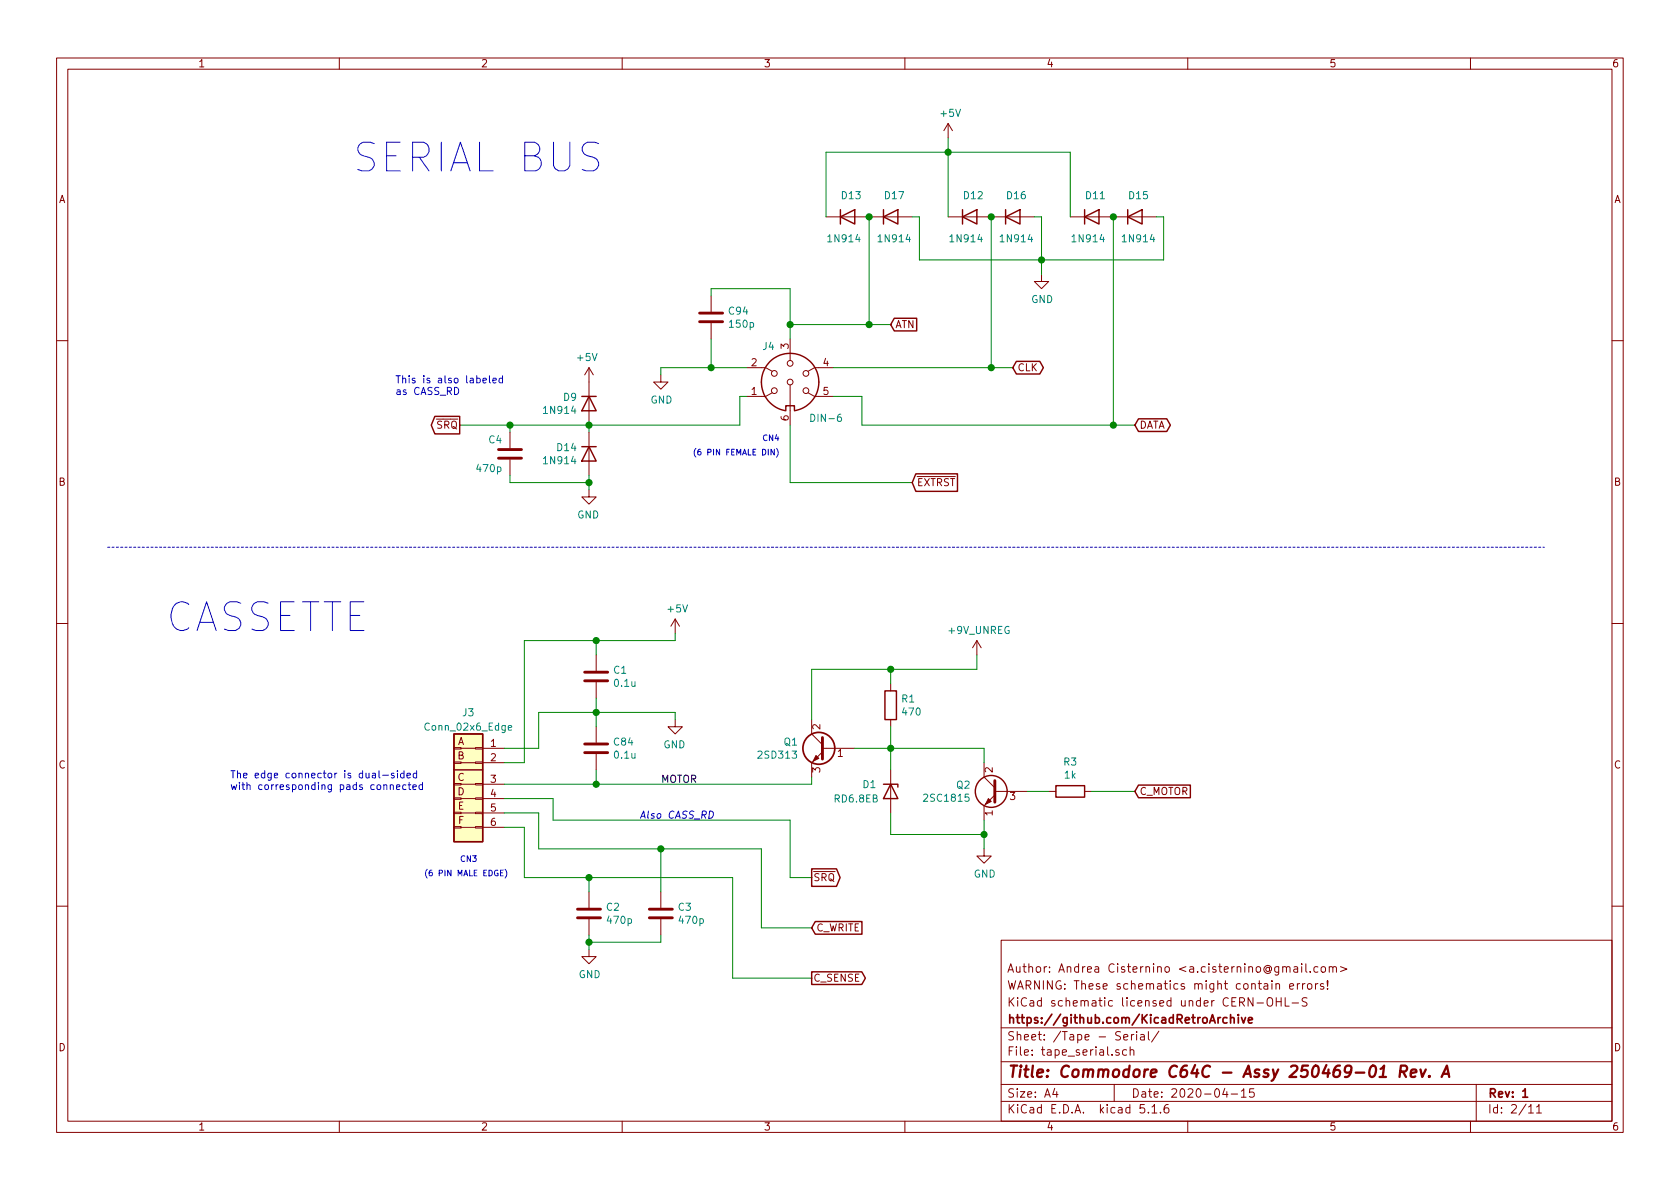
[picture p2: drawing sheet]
<svg xmlns="http://www.w3.org/2000/svg" width="297mm" height="210mm" viewBox="0 0 297 210" stroke-linecap="round" stroke-linejoin="round" font-family="sans-serif">
<g fill="none" stroke="#840000" stroke-width=".18">
<path d="M10 10.3h277v189.9h-277zM12 12.2h273v186.1h-273zM60 10.3v1.9M110 10.3v1.9M160 10.3v1.9M210 10.3v1.9M260 10.3v1.9M146 38.3h15.3M167.6 38.3h15.3M167.6 21.8l-.7 1.3M167.6 21.8v2.6M167.6 21.8l.8 1.3"/>
<path d="M189.2 38.3h15.3M125.7 52.3v2.8M125.7 57.1v2.8M139.7 59.9v3.8M184.1 48.5v1.3h1.3l-1.3 1.2-1.2-1.2h1.2M10 60.2h2M90.2 76.4v2.8M104.1 65l.8 1.3M104.1 65v10.2M104.1 76.4v7.7M104.1 65l-.7 1.3M116.8 66.3v1.3h1.3l-1.3 1.2-1.2-1.2h1.2"/>
<path d="M132.1 65h3.3l1.1 .7M136.5 69.5l-1.1 .6h-3.3M139.7 68.1v7.1M142.9 69.5l1.1 .6h3.3M147.3 65h-3.3l-1.1 .7M285 60.2h2M90.2 81.3v2.8M104.1 86.6v1.3h-1.2l1.2 1.2 1.3-1.2h-1.3M10 110.3h2M105.4 115.8v2.8M119.4 109.5l-.8 1.2M119.4 109.5v2.5"/>
<path d="M119.4 109.5l.7 1.2M172.7 113.3l-.7 1.2M172.7 113.3v2.5M172.7 113.3l.8 1.2M285 110.3h2M80.3 138.6h1.2v.2h-1.2zM80.3 134.7h1.2v.3h-1.2zM80.3 132.2h1.2v.3h-1.2zM81.5 138.7h2.6M81.5 134.9h2.6M81.5 132.3h2.6M84.1 138.6h1.2v.2h-1.2z"/>
<path d="M84.1 134.7h1.2v.3h-1.2zM84.1 132.2h1.2v.3h-1.2zM85.3 138.7h3.9M85.3 134.9h3.9M85.3 132.3h3.9M105.4 120.6v2.8M105.4 128.5v2.8M105.4 133.3v2.8M119.4 127.2v1.3h-1.3l1.3 1.3 1.2-1.3h-1.2M143.5 127.2v2.6l1.9 1.9M145.4 132.3h5.7M145.4 133l-1.9 1.9v2.5"/>
<path d="M157.5 120.9v1.3M157.5 127.2v1.3M157.5 136.1v7.7M174 134.9v2.5l1.9 1.9M176 139.9h5.6M185.4 139.9h1.3M191.8 139.9h1.2M80.3 146.2h1.2v.2h-1.2zM80.3 143.6h1.2v.3h-1.2zM80.3 141.1h1.2v.2h-1.2zM81.5 146.3h2.6M81.5 143.8h2.6"/>
<path d="M81.5 141.2h2.6M84.1 146.2h1.2v.2h-1.2zM84.1 143.6h1.2v.3h-1.2zM84.1 141.1h1.2v.2h-1.2zM85.3 146.3h3.9M85.3 143.8h3.9M85.3 141.2h3.9M104.1 157.7v2.8M116.8 157.7v2.8M174 150.1v1.3h1.3l-1.3 1.2-1.3-1.2h1.3M175.9 140.6l-1.9 1.9v2.5M10 160.2h2"/>
<path d="M104.1 167.9v1.3h1.3l-1.3 1.2-1.2-1.2h1.2M104.1 162.6v2.7M116.8 162.6v2.7M177 166.3h108v32h-108zM222.2 177.4h1.2M224.2 176.5a.5 .5 0 0 1 .6 0 .5 .5 0 0 1 .2 .4v.5a.5 .5 0 0 1-.5 .5 .5 .5 0 0 1-.5-.5v-.5zM225.6 174.1l.2-.2 .4 .1v.9M225.7 176.4v1.5M225.7 177.1h.8M226.5 176.4v1.5M227.2 176.4v1.5h.7M227.5 171.1l.2-.2 .3 .1 .1 .9"/>
<path d="M228 174.4l.7-.1v-.3l-.5-.1-.2 .2 .1 .7h.6M228.4 177.4h1.2M228.8 171h.6v.9M229.4 173.9v1M229.4 171.3l-.4 .1-.3 .2 .3 .3h.4M229.8 173.9l-.4 .2v.1M230.1 170.4v.2M230.1 170.9v1M230.3 173.9v1M230.7 173.9l-.4 .3M230.9 170.4v1.3l.2 .2M231.1 176.5l-.6-.1-.3 .3 .1 .3 .7 .4v.4a.62 .62 0 0 1-.8 0"/>
<path d="M231.2 174.1l.2-.2 .5 .2v.7l-.3 .1-.4-.1zM231.6 171.8v.1M232.6 173.9v1M233 173.9l-.4 .3M233 171l-.4-.1-.3 .3 .1 .7h.6M233.7 171.1l.2-.2 .4 .2 .1 .5-.2 .3h-.3l-.2-.1zM234 174l-.3-.1-.2 .2v.3l.5 .1v.3h-.5M234.7 174.8v.1M234.7 173.4v1M235 171.1l.1-.1a.37 .37 0 0 1 .6 .1v.8M235 170.9v1M235.7 171.1l.2-.2 .3 .1 .1 .9"/>
<path d="M237 170.9l1.2 .5-1.2 .4M285 160.2h2M60 198.3v1.9M110 198.3v1.9M160 198.3v1.9M177 194.8h108M177 191.8h108M177 187.8h108M177 181.8h108M186.5 192.5l-.4 1h1M186.8 193v1M197 191.8v3"/>
<path d="M197.8 185.7a.37 .37 0 0 0-.5 .1v.2l.5 .2 .1 .1-.2 .3-.4-.1M198.7 183.4l.7-.1-.1-.3-.4-.1-.2 .2 .1 .7h.5M199.2 185.7l-.4-.1-.3 .3 .1 .6 .2 .1 .4-.1M199.8 185.7h.1a.37 .37 0 0 1 .6 .1v.8M199.8 185.1v1.5M200.1 182.9v1M200.5 182.9l-.3 .1-.1 .2M201 182.4v.2M201 182.9v1M201.7 183h.6v.9M202.3 195.3h-.7l-.1 .7 .3-.1 .5 .1 .1 .2-.1 .5-.2 .1-.6-.1M202.3 183.3l-.5 .1-.2 .2 .1 .2 .1 .1 .5-.1"/>
<path d="M203 196.7v.1M203 182.4v1.3l.3 .2M203.7 195.8l.4-.5v1.5M203.7 196.8h.8M204.9 182.3l-1.3 2M205.2 196.7v.1M206.6 195.3a.62 .62 0 0 0-.8 .7l.1 .7 .2 .1 .5-.1 .1-.5-.1-.2-.5-.1-.3 .3M210 198.3v1.9M216.6 192.5l-.4 1h.9M216.9 193v1M217.7 193.5h1.1M219.5 193l.4-.5v1.5"/>
<path d="M219.5 194h.8M221.7 192.5h-.7l-.1 .7 .2-.1 .5 .1 .2 .2-.1 .5-.2 .1-.6-.1M260 198.3v1.9M261 191.8v6.5M270.3 195.8l.4-.5v1.5M270.3 196.8h.8M271.7 195.8l.4-.5v1.5M271.7 196.8h.8"/>
<circle cx="136.9" cy="69.1" r=".51"/>
<circle cx="136.9" cy="66" r=".51"/>
<circle cx="139.7" cy="64.3" r=".51"/>
<circle cx="139.7" cy="67.6" r=".51"/>
<circle cx="142.5" cy="69.1" r=".51"/>
<circle cx="142.5" cy="66" r=".51"/>
</g>
<g fill="none" stroke="#840000" stroke-width=".3">
<path d="M217.6 179.4v1.5M218.9 179.4v.2M218.9 179.9v1M219.5 179.9l.4 1 .3-1M216.9 180l-.4-.1-.3 .3 .2 .6h.5M217.6 180.1l.2-.2 .4 .1v.9M220.7 180.4l.7-.1v-.3l-.5-.1-.2 .2 .1 .7h.6M269.2 193l.5-.5v1.5M269.2 194h.9"/>
<circle cx="144.8" cy="132.3" r="2.82"/>
</g>
<path d="M243.9 190.4h1.2M244.1 189l.6-.6-.2 2M247.6 189.5h.7a.56 .56 0 0 0 .5-.5 .56 .56 0 0 0-.3-.6h-.8l-.3 2M248.1 189.5l.5 .9M249.5 189.8l.9-.2v-.4l-.6-.1-.3 .3v.9l.2 .1 .5-.1M251.2 189.1l.3 1.3 .6-1.3M252.7 190.3v.1l-.1-.1h.1v.1M254.9 190.4l.9-2 .4 2M255.2 189.9h.9" fill="none" stroke="#840000" stroke-width=".41"/>
<g fill="none" stroke="#840000" stroke-width=".25">
<path d="M148.6 38.3l2.5-1.2v2.5zM148.6 37.1v2.5M156.2 38.3l2.5-1.2v2.5zM156.2 37.1v2.5M170.2 38.3l2.5-1.2v2.5zM170.2 37.1v2.5M177.8 38.3l2.5-1.2v2.5zM177.8 37.1v2.5M191.8 38.3l2.5-1.2v2.5zM191.8 37.1v2.5M199.4 38.3l2.5-1.2v2.5zM199.4 37.1v2.5"/>
<path d="M158.1 56.3h4v2.2h-4l-.6-1.1zM76.9 73.6h4.4v3.1h-4.4l-.6-1.5zM102.9 79h2.5M102.9 70.1h2.5M104.1 79l1.3 2.5h-2.5zM104.1 70.1l1.3 2.5h-2.5zM138.9 72.6a5.1 5.1 0 0 1-3.5-7.8 5.1 5.1 0 0 1 8.6 0 5.1 5.1 0 0 1-3.5 7.8M138.9 72.5v-.8h1.6v.8M179.7 63.9h4.1l.7 1.1-.7 1.1h-4.1l-.6-1.1zM201.3 74.1h5l.6 1.1-.6 1.1h-5l-.6-1.1zM161.9 83.8h7.4v3.1h-7.4l-.6-1.6zM80.3 129.8h5v19h-5z"/>
<path d="M80.3 136.1h5M156.2 138.7h2.5v.5M156.5 122.2h2v5h-2zM157.5 138.7l1.2 2.5h-2.5zM186.7 138.9h5.1v2.1h-5.1zM201.3 138.8h9.2v2.3h-9.2l-.6-1.2zM143.5 153.6h4.4l.6 1.6-.6 1.5h-4.4zM143.5 171.9h8.9l.6 1.1-.6 1.1h-8.9zM144.1 163h8.3v2.2h-8.3l-.6-1.1z"/>
<circle cx="175.3" cy="139.9" r="2.82"/>
</g>
<g fill="none" stroke="#840000" stroke-width=".51">
<path d="M123.7 56.9h4.1M123.7 55.4h4.1M88.1 79.5h4.1M88.1 81h4.1M103.4 118.9h4M103.4 120.4h4M103.4 133.1h4M103.4 131.6h4M175.9 138v3.9M102.1 162.3h4.1M102.1 160.8h4.1M114.8 162.3h4.1"/>
<path d="M114.8 160.8h4.1"/>
</g>
<g fill="#840000" stroke="#840000" stroke-width=".18">
<path d="M174.8 141.2l.5 .5-1.1 .5z"/>
<path d="M144.3 133.6l.5 .5-1 .5z"/>
</g>
<path d="M80.3 129.8h5v19h-5z" fill="#ffffc2" stroke="#ffffc2" stroke-width=".18"/>
<path d="M89.9 128.7l.6-.1-.1-.3h-.4l-.1 .2v.6h.5" fill="none" stroke="#008484" stroke-width=".18"/>
<path d="M145.4 130.4v3.8z" fill="#840000" stroke="#840000" stroke-width=".51"/>
<path d="M19 96.8h254" fill="none" stroke="#0000c2" stroke-width=".18" stroke-dasharray=".4 .4"/>
<g fill="none" stroke="#008400" stroke-width=".18">
<path d="M146 38.3v-11.4h43.2v11.4M153.7 38.3v19.1M161.3 38.3h1.3v7.7h43.1v-7.7h-1.2M167.6 24.4v13.9M175.3 38.3v26.7M182.9 38.3h1.2v10.2M196.8 38.3v36.9M125.7 52.3v-1.3h14v8.9M125.7 59.9v5.1M139.7 57.4h17.8M90.2 75.2v1.2M104.1 75.2v1.2"/>
<path d="M132.1 65h-15.3v1.3M132.1 70.1h-1.3v5.1h-49.5M139.7 75.2v10.1h21.6M147.3 70.1h5.1v5.1h48.3M147.3 65h31.8M90.2 84.1v1.2h13.9M104.1 84.1v2.5M105.4 113.3v2.5M119.4 112v1.3h-26.7v21.6h-3.5M157.5 118.4v2.5M172.7 115.8v2.6h-29.2v8.8M105.4 123.4v5.1"/>
<path d="M105.4 136.1v2.6M119.4 127.2v-1.2h-24.2v6.3h-6M143.5 137.4v1.3h-54.3M151.1 132.3h22.9v2.6M157.5 128.5v7.6M181.6 139.9h3.8M193 139.9h7.7M89.2 143.8h6v6.3h39.4v14h8.9M89.2 146.3h3.5v8.9h36.8v17.8h14M89.2 141.2h8.6v3.8h41.9v10.2h3.8M104.1 155.2v2.5M116.8 150.1v7.6"/>
<path d="M157.5 143.8v3.8h16.5M174 145v5.1M104.1 165.3v2.6M116.8 165.3v1.3h-12.7"/>
</g>
<g fill="none" stroke="#0000c2" stroke-width=".18">
<path d="M80.4 68.5a.64 .64 0 0 1 .7 .6 .64 .64 0 0 1-.7 .7zM85.4 67.3l.6-.1-.1-.3h-.3l-.2 .2v.6h.5M86.5 66.4v1.1l.2 .2M87.1 67.3l.7-.1-.1-.3h-.4l-.2 .2 .1 .6h.5M88.8 66.9h-.3l-.3 .2 .2 .6h.4M88.8 66.4v1.3M123 79.3a1.13 1.13 0 0 0 0 1.5M123.9 79.4h-.3l-.2 .3v.6l.2 .2 .3-.1v-.5l-.3-.1-.2 .2M67.7 137.1h1M69 138.9l.2-.1h.3v.8M69 138.8v.8M69.7 136.8l-.3-.1-.2 .2v.2l.5 .1v.3h-.5"/>
<path d="M70.1 139.2l.6-.1-.1-.3h-.3l-.2 .2 .1 .6h.4M70.3 136.3v.1M70.3 136.7v.9M71.4 136.8l-.3-.1-.3 .3 .1 .5h.5M71.4 136.3v1.3M71.8 138.8h-.4l-.2 .2 .1 .6h.5M72 137.1l.6-.1-.1-.2-.3-.1-.2 .2v.6h.5M72.2 138.8h.4M72.3 138.3v1.1l.3 .2M73 139.2l.6-.1-.1-.3h-.3l-.2 .2 .1 .6h.4M73.7 136.8l-.4-.1-.2 .3 .1 .5h.5M73.7 136.3v1.3"/>
<path d="M74.7 138.8h-.4l-.2 .2 .1 .6h.5M74.7 138.3v1.3M88.5 154.4h.3M89 153.9h-.5v1h.5M89.3 153.7a1.13 1.13 0 0 1 0 1.6M125.5 143.4a.65 .65 0 0 1 .6 .8 .65 .65 0 0 1-.8 .5z"/>
</g>
<g fill="#008400" stroke="#008400" stroke-width=".25">
<circle cx="157.5" cy="118.4" r=".51"/>
<circle cx="196.9" cy="75.2" r=".51"/>
<circle cx="139.7" cy="57.4" r=".51"/>
<circle cx="125.7" cy="65" r=".51"/>
<circle cx="196.9" cy="38.3" r=".51"/>
<circle cx="105.4" cy="138.7" r=".51"/>
<circle cx="104.1" cy="75.2" r=".51"/>
<circle cx="157.5" cy="132.3" r=".51"/>
<circle cx="105.4" cy="113.3" r=".51"/>
<circle cx="153.7" cy="38.3" r=".51"/>
<circle cx="175.3" cy="38.3" r=".51"/>
<circle cx="105.4" cy="126" r=".51"/>
<circle cx="174" cy="147.6" r=".51"/>
<circle cx="104.1" cy="85.3" r=".51"/>
<circle cx="167.6" cy="26.9" r=".51"/>
<circle cx="184.2" cy="46" r=".51"/>
<circle cx="104.1" cy="166.6" r=".51"/>
<circle cx="90.2" cy="75.2" r=".51"/>
<circle cx="153.7" cy="57.4" r=".51"/>
<circle cx="116.8" cy="150.1" r=".51"/>
<circle cx="175.3" cy="65" r=".51"/>
<circle cx="104.1" cy="155.2" r=".51"/>
</g>
<g font-size="7.1" fill="#0000c2">
<text x="62.2" y="30.5">SERIAL BUS</text>
<text x="29.2" y="111.8">CASSETTE</text>
</g>
<text font-size="2.8" fill="#840000" x="178" y="190.5">Title: Commodore C64C - Assy 250469-01 Rev. A</text>
<g font-size="2.1" fill="#840000">
<text x="178" y="172">Author: Andrea Cisternino &lt;a.cisternino@gmail.com&gt;</text>
<text x="178" y="178">KiCad schematic licensed under CERN-OHL-S</text>
<text x="178" y="175">WARNING: These schematics might contain errors!</text>
<text x="178" y="184">Sheet: /Tape - Serial/</text>
<text x="178" y="181">https://github.com/KicadRetroArchive</text>
<text x="178" y="186.7">File: tape_serial.sch</text>
<text x="178" y="196.9">KiCad E.D.A. kicad 5.1.6</text>
<text x="178" y="194.1">Size: A4</text>
<text x="200" y="194.1">Date: 2020-04-15</text>
<text x="263" y="194.1">Rev: 1</text>
<text x="263" y="196.9">Id: 2/11</text>
</g>
<g font-size="1.8" fill="#840000">
<text x="35" y="11.9">1</text>
<text x="85" y="11.9">2</text>
<text x="135" y="11.9">3</text>
<text x="185" y="11.9">4</text>
<text x="235" y="11.9">5</text>
<text x="285" y="11.9">6</text>
<text x="10.4" y="35.9">A</text>
<text x="285.4" y="35.9">A</text>
<text x="158.3" y="58">ATN</text>
<text x="132.9" y="64.8">2</text>
<text x="139.4" y="61.7" transform="rotate(-90 139.4 61.7)">3</text>
<text x="145.6" y="64.8">4</text>
<text x="179.9" y="65.7">CLK</text>
<text x="132.9" y="69.8">1</text>
<text x="145.6" y="69.8">5</text>
<text x="77.2" y="75.8">SRQ</text>
<text x="139.4" y="74.4" transform="rotate(-90 139.4 74.4)">6</text>
<text x="201.4" y="75.8">DATA</text>
<text x="10.4" y="85.9">B</text>
<text x="162.1" y="86">EXTRST</text>
<text x="285.4" y="85.9">B</text>
<text x="80.9" y="131.7">A</text>
<text x="145" y="129" transform="rotate(-90 145 129)">2</text>
<text x="10.4" y="135.9">C</text>
<text x="80.9" y="134.3">B</text>
<text x="86.8" y="132.1">1</text>
<text x="86.8" y="134.6">2</text>
<text x="145" y="136.6" transform="rotate(-90 145 136.6)">3</text>
<text x="148.1" y="133.9">1</text>
<text x="175.5" y="136.6" transform="rotate(-90 175.5 136.6)">2</text>
<text x="285.4" y="135.9">C</text>
<text x="80.9" y="138.1">C</text>
<text x="80.9" y="140.6">D</text>
<text x="80.9" y="143.2">E</text>
<text x="86.8" y="138.4">3</text>
<text x="86.8" y="141">4</text>
<text x="86.8" y="143.5">5</text>
<text x="178.6" y="141.5">3</text>
<text x="201.4" y="140.6">C_MOTOR</text>
<text x="81" y="145.7">F</text>
<text x="86.8" y="146">6</text>
<text x="175.5" y="144.2" transform="rotate(-90 175.5 144.2)">1</text>
<text x="143.8" y="155.8">SRQ</text>
<text x="144.3" y="164.7">C_WRITE</text>
<text x="143.8" y="173.6">C_SENSE</text>
<text x="10.4" y="185.9">D</text>
<text x="285.4" y="185.9">D</text>
<text x="35" y="199.9">1</text>
<text x="85" y="199.9">2</text>
<text x="135" y="199.9">3</text>
<text x="185" y="199.9">4</text>
<text x="235" y="199.9">5</text>
<text x="285" y="199.9">6</text>
</g>
<g font-size="1.8" fill="#008484">
<text x="166.4" y="20.7">+5V</text>
<text x="148.9" y="35.2">D13</text>
<text x="156.5" y="35.2">D17</text>
<text x="170.5" y="35.2">D12</text>
<text x="178.1" y="35.2">D16</text>
<text x="192" y="35.2">D11</text>
<text x="199.7" y="35.2">D15</text>
<text x="146.6" y="42.8">1N914</text>
<text x="155.5" y="42.8">1N914</text>
<text x="168.2" y="42.8">1N914</text>
<text x="177.1" y="42.8">1N914</text>
<text x="189.8" y="42.8">1N914</text>
<text x="198.7" y="42.8">1N914</text>
<text x="182.3" y="53.6">GND</text>
<text x="128.9" y="55.6">C94</text>
<text x="129.1" y="58">150p</text>
<text x="102.2" y="63.8">+5V</text>
<text x="134.9" y="61.9">J4</text>
<text x="99.7" y="70.9">D9</text>
<text x="115" y="71.4">GND</text>
<text x="96.3" y="73.2">1N914</text>
<text x="143.7" y="74.6">DIN-6</text>
<text x="84.4" y="83.5">470p</text>
<text x="86.5" y="78.4">C4</text>
<text x="96.3" y="82.1">1N914</text>
<text x="98.6" y="79.8">D14</text>
<text x="102.1" y="91.7">GND</text>
<text x="118.2" y="108.3">+5V</text>
<text x="167.8" y="112.1">+9V_UNREG</text>
<text x="108.5" y="119.1">C1</text>
<text x="108.7" y="121.5">0.1u</text>
<text x="159.5" y="124.2">R1</text>
<text x="75.4" y="129.2">Conn_02x6_Edge</text>
<text x="81.8" y="126.7">J3</text>
<text x="108.6" y="131.8">C84</text>
<text x="138.7" y="131.8">Q1</text>
<text x="159.7" y="126.5">470</text>
<text x="108.7" y="134.2">0.1u</text>
<text x="117.3" y="132.3">GND</text>
<text x="134.2" y="134.2">2SD313</text>
<text x="188.1" y="135.4">R3</text>
<text x="188.3" y="137.7">1k</text>
<text x="147.7" y="141.9">RD6.8EB</text>
<text x="152.6" y="139.4">D1</text>
<text x="163.7" y="141.8">2SC1815</text>
<text x="169.2" y="139.5">Q2</text>
<text x="172.2" y="155.2">GND</text>
<text x="107.3" y="161.1">C2</text>
<text x="120" y="161.1">C3</text>
<text x="107.5" y="163.4">470p</text>
<text x="120.2" y="163.4">470p</text>
<text x="102.3" y="173">GND</text>
</g>
<g font-size="1.8" fill="#0000c2">
<text x="69.8" y="67.8">This is also labeled</text>
<text x="69.8" y="69.8">as CASS_RD</text>
<text x="40.6" y="137.6">The edge connector is dual-sided</text>
<text x="40.6" y="139.7">with corresponding pads connected</text>
<text x="113" y="144.8">Also CASS_RD</text>
</g>
<text font-size="1.8" x="116.8" y="138.4">MOTOR</text>
<g font-size="1.4" fill="#0000c2">
<text x="135.1" y="78">CN4</text>
<text x="124.4" y="80.5">(6 PIN FEMALE DIN)</text>
<text x="74.9" y="154.9">(6 PIN MALE EDGE)</text>
<text x="81.3" y="152.4">CN3</text>
</g>
</svg>
